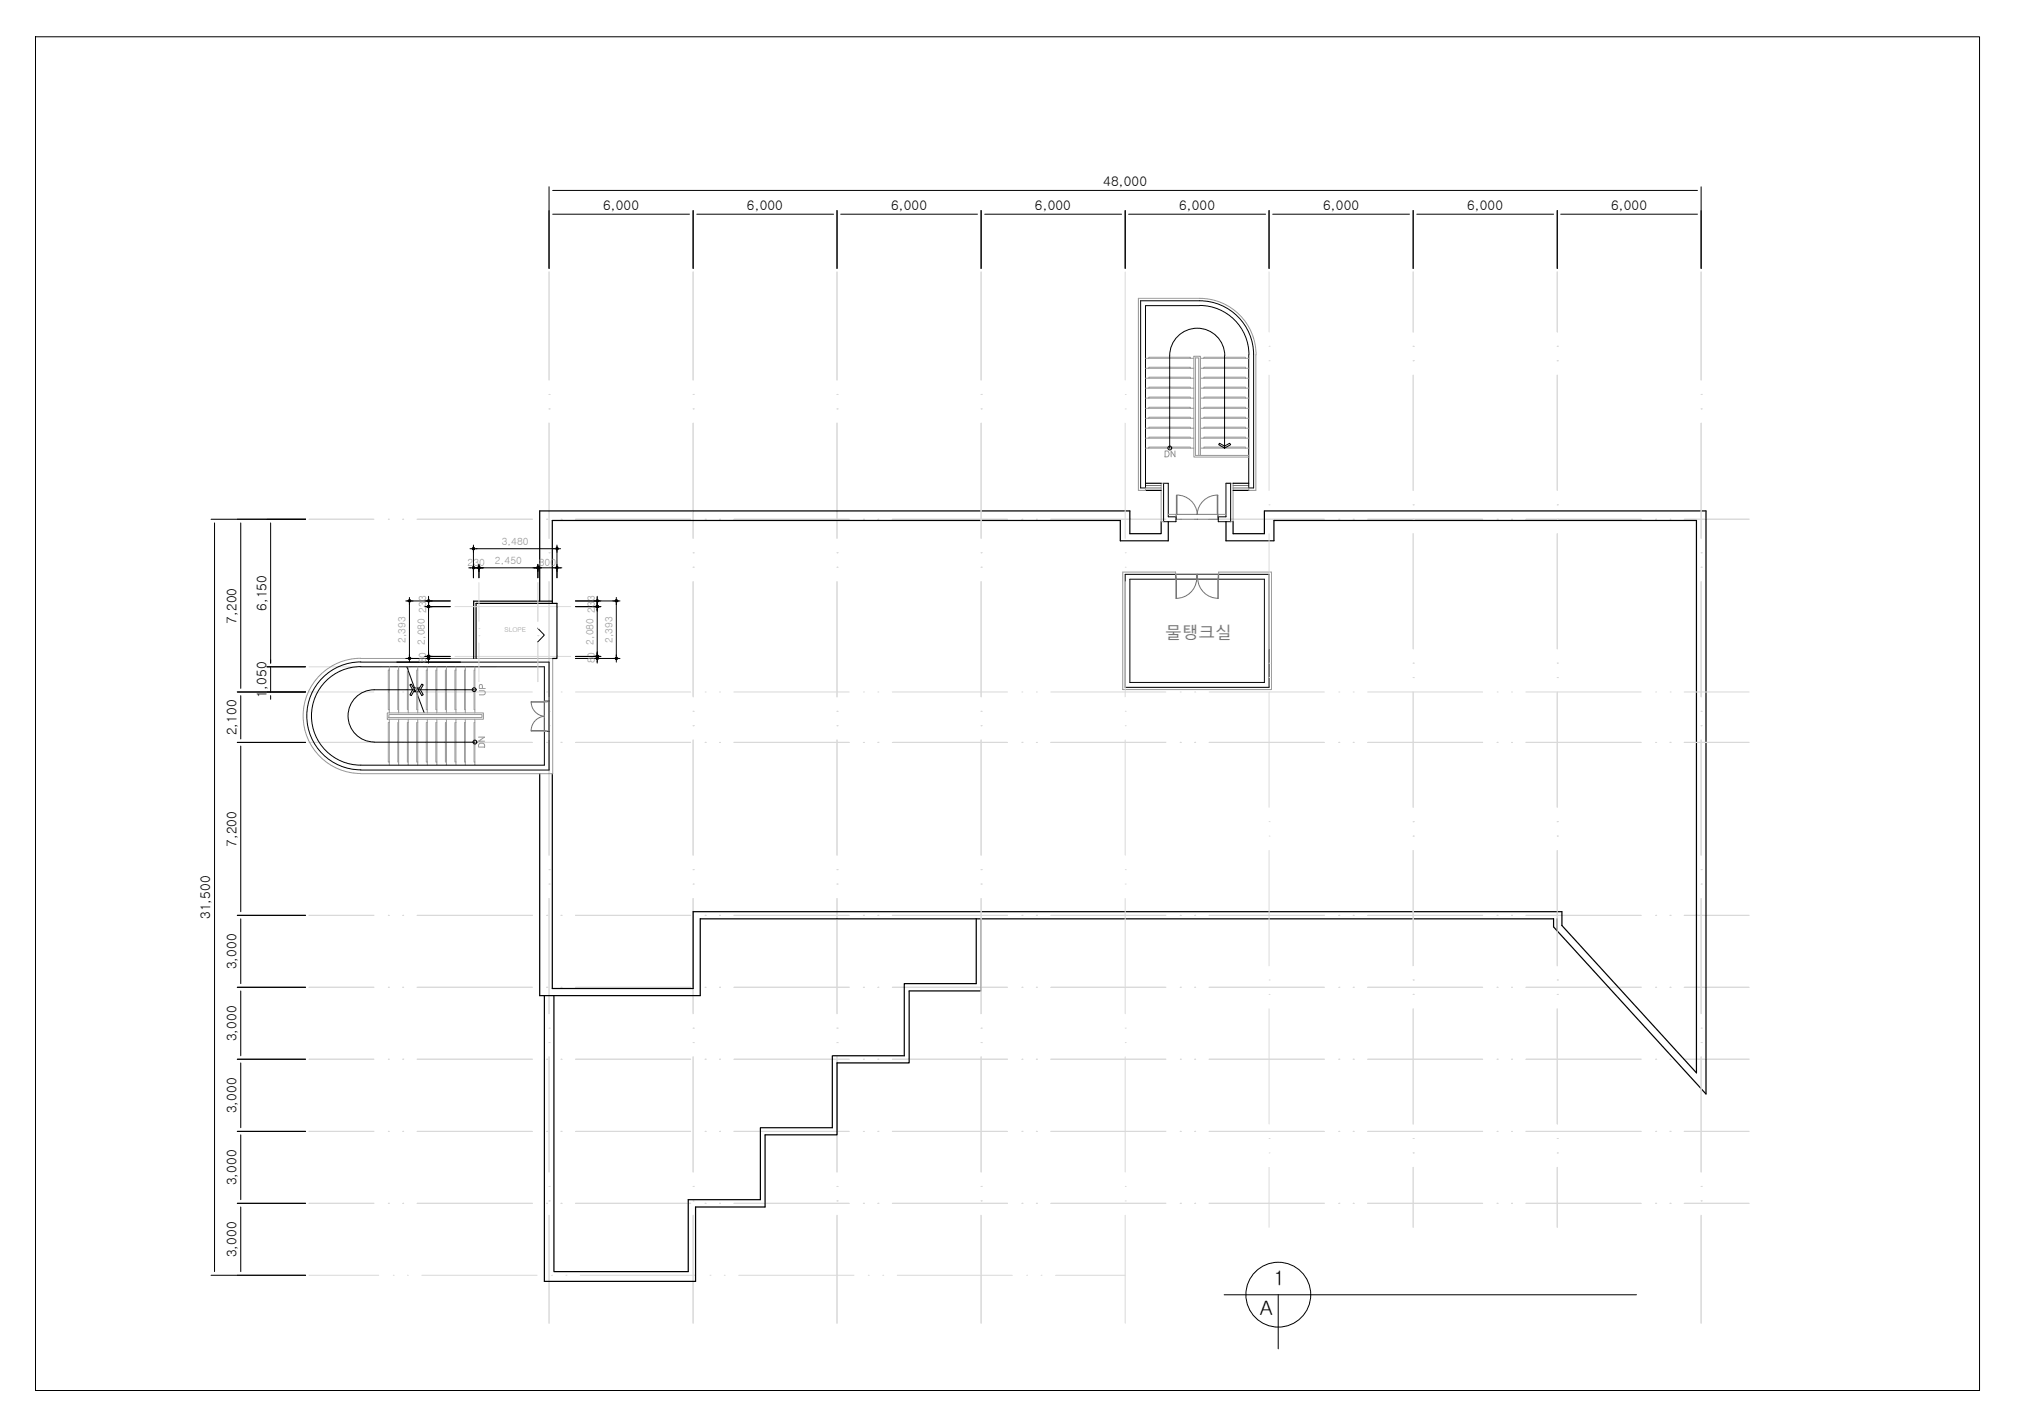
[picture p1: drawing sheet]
<svg xmlns="http://www.w3.org/2000/svg" width="420mm" height="297mm" viewBox="0 0 420 297" stroke-linecap="round" stroke-linejoin="round" font-family="sans-serif">
<!-- layer: CEN -->
<g fill="none" stroke="#d9d9d9" stroke-width=".21">
<path d="M114.4 56.6v22.6M144.4 56.6v22.6M174.4 56.6v22.6M204.4 56.6v22.6M234.4 56.6v22.6M264.4 56.6v12.6M294.4 56.6v12.6M324.4 56.6v12.6M354.4 56.6v22.6M264.4 72.1h.1M264.4 75.1h.1M264.4 78.1v24.1"/>
<path d="M294.4 72.1h.1M294.4 75.1h.1M294.4 78.1v24.1M324.4 72.1h.1M324.4 75.1h.1M324.4 78.1v24.1M114.4 82.2h.1M114.4 85.2h.1M114.4 88.1v24M144.4 82.2h.1M144.4 85.2h.1M144.4 88.1v24"/>
<path d="M174.4 82.2h.1M174.4 85.2h.1M174.4 88.1v24M204.4 82.2h.1M204.4 85.2h.1M204.4 88.1v24M234.4 82.2h.1M234.4 85.2h.1M234.4 88.1v24M354.4 82.2h.1M354.4 85.2h.1M354.4 88.1v24"/>
<path d="M64.4 108.2h13.5M80.9 108.2h.1M83.9 108.2h.1M86.9 108.2h24M113.9 108.2h.1M114.4 115.1h.1M114.4 118.2h.1M116.9 108.2h.1M119.9 108.2h24M144.4 115.1h.1M144.4 118.2h.1M146.9 108.2h.1"/>
<path d="M149.9 108.2h.1M152.9 108.2h24M174.4 115.1h.1M174.4 118.2h.1M179.9 108.2h.1M182.9 108.2h.1M185.9 108.2h24M204.4 115.1h.1M204.4 118.2h.1M212.9 108.2h.1M215.9 108.2h.1M218.9 108.2h24"/>
<path d="M234.4 115.1h.1M234.4 118.2h.1M245.9 108.2h.1M248.9 108.2h.1M251.9 108.2h24M264.4 105.2h.1M264.4 108.2h.1M264.4 111.2v24M278.9 108.2h.1M281.9 108.2h.1M284.9 108.2h23.9M294.4 105.2h.1"/>
<path d="M294.4 108.2h.1M294.4 111.2v24M311.9 108.2h.1M314.9 108.2h.1M317.9 108.2h24M324.4 105.2h.1M324.4 108.2h.1M324.4 111.2v24M344.9 108.2h.1M347.9 108.2h.1M350.8 108.2h13.5M354.4 115.1h.1"/>
<path d="M354.4 118.2h.1M64.4 138.9h14.9M82.3 138.9h.1M85.3 138.9h.1M88.3 138.9h15M94.8 136.7h24.1M94.8 126.4h24.1M99.8 130.9h.1M99.8 132.4h.1M99.8 121.4v8M99.8 133.9v8.1M112 130.9h.1"/>
<path d="M112 132.4h.1M112 121.4v8M112 133.9v8.1M114.4 121.2v24M144.4 121.2v24M174.4 121.2v24M204.4 121.2v24M234.4 121.2v24M264.4 138.1h.1M294.4 138.1h.1M324.4 138.1h.1M354.4 121.2v24"/>
<path d="M64.4 144.1h13.5M64.4 154.6h13.5M80.9 144.1h.1M80.9 154.6h.1M83.9 144.1h.1M83.9 154.6h.1M86.9 144.1h24M86.9 154.6h24M113.9 144.1h.1M113.9 154.6h.1M114.4 148.2h.1M114.4 151.2h.1"/>
<path d="M114.4 154.1v24M116.9 144.1h.1M116.9 154.6h.1M119.9 144.1h24M119.9 154.6h24M144.4 148.2h.1M144.4 151.2h.1M144.4 154.1v24M146.9 144.1h.1M146.9 154.6h.1M149.9 144.1h.1M149.9 154.6h.1"/>
<path d="M152.9 144.1h24M152.9 154.6h24M174.4 148.2h.1M174.4 151.2h.1M174.4 154.1v24M179.9 144.1h.1M179.9 154.6h.1M182.9 144.1h.1M182.9 154.6h.1M185.9 144.1h24M185.9 154.6h24M204.4 148.2h.1"/>
<path d="M204.4 151.2h.1M204.4 154.1v24M212.9 144.1h.1M212.9 154.6h.1M215.9 144.1h.1M215.9 154.6h.1M218.9 144.1h24M218.9 154.6h24M234.4 148.2h.1M234.4 151.2h.1M234.4 154.1v24M245.9 144.1h.1"/>
<path d="M245.9 154.6h.1M248.9 144.1h.1M248.9 154.6h.1M251.9 144.1h24M251.9 154.6h24M264.4 141.1h.1M264.4 144.1v24M278.9 144.1h.1M278.9 154.6h.1M281.9 144.1h.1M281.9 154.6h.1M284.9 144.1h23.9"/>
<path d="M284.9 154.6h23.9M294.4 141.1h.1M294.4 144.1v24M311.9 144.1h.1M311.9 154.6h.1M314.9 144.1h.1M314.9 154.6h.1M317.9 144.1h24M317.9 154.6h24M324.4 141.1h.1M324.4 144.1v24M344.9 144.1h.1"/>
<path d="M344.9 154.6h.1M347.9 144.1h.1M347.9 154.6h.1M350.8 144.1h13.5M350.8 154.6h13.5M354.4 148.2h.1M354.4 151.2h.1M354.4 154.1v24M264.4 171.2h.1M264.4 174.2h.1M264.4 177.2v24M294.4 171.2h.1"/>
<path d="M294.4 174.2h.1M294.4 177.2v24M324.4 171.2h.1M324.4 174.2h.1M324.4 177.2v24M64.4 190.7h13.5M80.9 190.7h.1M83.9 190.7h.1M86.9 190.7h24M113.9 190.7h.1M114.4 181.1h.1M114.4 184.2h.1"/>
<path d="M114.4 187.2v24M116.9 190.7h.1M119.9 190.7h24M144.4 181.1h.1M144.4 184.2h.1M144.4 187.2v24M146.9 190.7h.1M149.9 190.7h.1M152.9 190.7h24M174.4 181.1h.1M174.4 184.2h.1M174.4 187.2v24"/>
<path d="M179.9 190.7h.1M182.9 190.7h.1M185.9 190.7h24M204.4 181.1h.1M204.4 184.2h.1M204.4 187.2v24M212.9 190.7h.1M215.9 190.7h.1M218.9 190.7h24M234.4 181.1h.1M234.4 184.2h.1M234.4 187.2v24"/>
<path d="M245.9 190.7h.1M248.9 190.7h.1M251.9 190.7h24M278.9 190.7h.1M281.9 190.7h.1M284.9 190.7h23.9M311.9 190.7h.1M314.9 190.7h.1M317.9 190.7h24M344.9 190.7h.1M347.9 190.7h.1M350.8 190.7h13.5"/>
<path d="M354.4 181.1h.1M354.4 184.2h.1M354.4 187.2v24M64.4 205.7h13.5M80.9 205.7h.1M83.9 205.7h.1M86.9 205.7h24M113.9 205.7h.1M114.4 214.2h.1M114.4 217.2h.1M116.9 205.7h.1M119.9 205.7h24"/>
<path d="M144.4 214.2h.1M144.4 217.2h.1M146.9 205.7h.1M149.9 205.7h.1M152.9 205.7h24M174.4 214.2h.1M174.4 217.2h.1M179.9 205.7h.1M182.9 205.7h.1M185.9 205.7h24M204.4 214.2h.1M204.4 217.2h.1"/>
<path d="M212.9 205.7h.1M215.9 205.7h.1M218.9 205.7h24M234.4 214.2h.1M234.4 217.2h.1M245.9 205.7h.1M248.9 205.7h.1M251.9 205.7h24M264.4 204.1h.1M264.4 207.1h.1M264.4 210.1v24M278.9 205.7h.1"/>
<path d="M281.9 205.7h.1M284.9 205.7h23.9M294.4 204.1h.1M294.4 207.1h.1M294.4 210.1v24M311.9 205.7h.1M314.9 205.7h.1M317.9 205.7h24M324.4 204.1h.1M324.4 207.1h.1M324.4 210.1v24M344.9 205.7h.1"/>
<path d="M347.9 205.7h.1M350.8 205.7h13.5M354.4 214.2h.1M354.4 217.2h.1M64.4 220.6h13.5M64.4 235.7h13.5M80.9 220.6h.1M80.9 235.7h.1M83.9 220.6h.1M83.9 235.7h.1M86.9 220.6h24M86.9 235.7h24"/>
<path d="M113.9 220.6h.1M113.9 235.7h.1M114.4 220.1v24M116.9 220.6h.1M116.9 235.7h.1M119.9 220.6h24M119.9 235.7h24M144.4 220.1v24M146.9 220.6h.1M146.9 235.7h.1M149.9 220.6h.1M149.9 235.7h.1"/>
<path d="M152.9 220.6h24M152.9 235.7h24M174.4 220.1v24M179.9 220.6h.1M179.9 235.7h.1M182.9 220.6h.1M182.9 235.7h.1M185.9 220.6h24M185.9 235.7h24M204.4 220.1v24M212.9 220.6h.1M212.9 235.7h.1"/>
<path d="M215.9 220.6h.1M215.9 235.7h.1M218.9 220.6h24M218.9 235.7h24M234.4 220.1v24M245.9 220.6h.1M245.9 235.7h.1M248.9 220.6h.1M248.9 235.7h.1M251.9 220.6h24M251.9 235.7h24M264.4 237.2h.1"/>
<path d="M278.9 220.6h.1M278.9 235.7h.1M281.9 220.6h.1M281.9 235.7h.1M284.9 220.6h23.9M284.9 235.7h23.9M294.4 237.2h.1M311.9 220.6h.1M311.9 235.7h.1M314.9 220.6h.1M314.9 235.7h.1M317.9 220.6h24"/>
<path d="M317.9 235.7h24M324.4 237.2h.1M344.9 220.6h.1M344.9 235.7h.1M347.9 220.6h.1M347.9 235.7h.1M350.8 220.6h13.5M350.8 235.7h13.5M354.4 220.1v24M64.4 250.7h13.5M80.9 250.7h.1M83.9 250.7h.1"/>
<path d="M86.9 250.7h24M113.9 250.7h.1M114.4 247.1h.1M114.4 250.1h.1M114.4 253.2v22.4M116.9 250.7h.1M119.9 250.7h24M144.4 247.1h.1M144.4 250.1h.1M144.4 253.2v22.4M146.9 250.7h.1M149.9 250.7h.1"/>
<path d="M152.9 250.7h24M174.4 247.1h.1M174.4 250.1h.1M174.4 253.2v22.4M179.9 250.7h.1M182.9 250.7h.1M185.9 250.7h24M204.4 247.1h.1M204.4 250.1h.1M204.4 253.2v22.4M212.9 250.7h.1M215.9 250.7h.1"/>
<path d="M218.9 250.7h24M234.4 247.1h.1M234.4 250.1h.1M234.4 253.2v22.4M245.9 250.7h.1M248.9 250.7h.1M251.9 250.7h24M264.4 240.2h.1M264.4 243.2v12.5M278.9 250.7h.1M281.9 250.7h.1M284.9 250.7h23.9"/>
<path d="M294.4 240.2h.1M294.4 243.2v12.5M311.9 250.7h.1M314.9 250.7h.1M317.9 250.7h24M324.4 240.2h.1M324.4 243.2v12.5M344.9 250.7h.1M347.9 250.7h.1M350.8 250.7h13.5M354.4 247.1h.1M354.4 250.1h.1"/>
<path d="M354.4 253.2v22.4M64.4 265.6h14.5M81.9 265.6h.1M84.9 265.6h.1M87.9 265.6h24M114.9 265.6h.1M117.9 265.6h.1M120.9 265.6h24M147.9 265.6h.1M150.9 265.6h.1M153.9 265.6h24M180.9 265.6h.1"/>
<path d="M183.9 265.6h.1M186.9 265.6h24M213.9 265.6h.1M216.9 265.6h.1M219.9 265.6h14.5"/>
</g>
<!-- layer: Z_FLOOR -->
<path d="M238.6 100.7h3.3M238.6 102.2h3.3M241.9 108.7v2.5h-6.5v-4.8h-123v18.8M243.4 108.7v3.9h-10v-4.2h-118.4v16.8M255.4 108.7v3.9h10v-4.2h88v115.1l-28-30.7v-2.9h-181v16h-29.4v-44.7M256.9 108.7v2.5h6.5v-4.8h92v121.5l-31.8-34.8v-1.7h-177.7v16h-33.5v-46.2M256.9 100.7h3.2M256.9 102.2h3.2M82.7 137.9h13.2M203.4 191.4v13.5h-15v15h-15v15h-15v15h-15v15h-28v-57.5M204.4 191.4v15h-15v15h-15v15h-15v15h-14.5v15.5h-31.5v-59.5M324.4 191.4v2.5" fill="none" stroke="#000" stroke-width=".25"/>
<!-- layer: WALL -->
<path d="M249.9 62.7h-12.3v38.9h1v-37.9h11.3M249.9 63.6a10.3 10.3 0 0 1 10.3 10.3M249.9 62.7a11.2 11.2 0 0 1 11.2 11.2v27.7h-1v-27.7M234.4 119.6h30v23.6h-30zM242.4 100.7h1v7h1.6v1h-2.6zM255.4 100.7h1v8h-2.6v-1h1.6zM75.1 138.9a10.3 10.3 0 0 0-10.2 10.2 10.3 10.3 0 0 0 10.2 10.3h38.3v-20.5h-38.3M235.4 120.7h28v21.5h-28zM113.4 152.4h1M113.4 146.1h1M75.1 160.4a11.2 11.2 0 0 1-11.2-11.3 11.2 11.2 0 0 1 11.2-11.2h39.3v22.5h-39.3" fill="none" stroke="#000" stroke-width=".21"/>
<path d="M249.9 62.1h-12.8v40.1h1.5v-.6M249.9 62.1a11.7 11.7 0 0 1 11.7 11.8M261.6 73.9v28.3h-1.5v-.6M242.4 100.7h-.5v8h.5M243.4 107.1h1.6v.6M244.9 119.6v-.4h-11v24.4h31v-24.4h-11v.4M255.4 100.7h1.5v8h-.5M255.4 107.1h-1.6v.6M75.1 137.2h40v24h-40M75.1 137.1a12 12 0 0 0-12 12 12 12 0 0 0 12 12M113.4 152.4h.5M113.4 146.1h.5" fill="none" stroke="#979797" stroke-width=".21"/>
<!-- layer: DOOR -->
<g fill="none" stroke="#757575" stroke-width=".21">
<path d="M238.6 101.1h3.3M238.6 101.6h3.3M244.9 119.6h4.5v1.1h-4.5zM245 119.6v5.1M245 108.2h8.8M245 107.1h8.8M245.1 103.2v5M245.1 103.1a4.3 4.3 0 0 1 4.3 4 4.2 4.2 0 0 1 4.3-4M245.2 103.2v3.9M249.3 119.6v1.1M249.4 119.6h4.5v1.1h-4.5zM249.5 119.6v1.1"/>
<path d="M253.6 103.2v3.9M253.7 103.2v5M253.8 119.6v5.1M256.9 101.1h3.2M256.9 101.6h3.2M245.1 120.7v4M249.3 120.6a4.3 4.3 0 0 1-4.3 4M249.5 120.6a4.3 4.3 0 0 0 4.3 4M253.7 120.7v4M110.6 152.2h2.8M110.6 146.2h3.8M110.6 146.3h2.8"/>
<path d="M110.6 146.1a2.99 2.99 0 0 0 2.8 3.1 3 3 0 0 0-2.8 3.1h3.8M113.4 146.1v6.3M114.4 146.1v6.3"/>
</g>
<!-- layer: Ĳ -->
<g fill="none" stroke="#979797" stroke-width=".21">
<path d="M238.6 74.6h10.1M238.6 78.8h10.1M238.6 76.7h10.1M239.3 74.6v-.2h8.7v.2M239.3 76.7v-.2h8.7v.2M239.3 78.8v-.2h8.7v.2M250 74.6h10.1M250 78.8h10.1M250 76.7h10.1M250.8 74.6v-.2h8.6v.2M250.8 76.7v-.2h8.6v.2M250.8 78.8v-.2h8.6v.2"/>
<path d="M238.6 91.3h10.1M238.6 89.2h10.1M238.6 93.3h10.1M238.6 85h10.1M238.6 87.1h10.1M238.6 82.9h10.1M238.6 80.9h10.1M239.3 93.3v-.2h8.7v.2M239.3 91.3v-.2h8.7v.2M239.3 89.2v-.2h8.7v.2M239.3 82.9v-.2h8.7v.2M239.3 80.9v-.3h8.7v.3"/>
<path d="M239.3 87.1v-.2h8.7v.2M239.3 85v-.2h8.7v.2M249.7 94.9v-20.4h-.7v20.4h11.1M250 94.9v-20.7h-1.3v21h11.4M250 91.3h10.1M250 89.2h10.1M250 93.3h10.1M250 85h10.1M250 87.1h10.1M250 82.9h10.1M250 80.9h10.1M250.8 91.3v-.2h8.6v.2"/>
<path d="M250.8 89.2v-.2h8.6v.2M250.8 93.3v-.2h8.6v.2M250.8 87.1v-.2h8.6v.2M250.8 85v-.2h8.6v.2M250.8 82.9v-.2h8.6v.2M250.8 80.9v-.3h8.6v.3M81.1 139.6h-.2v8.2h.2M81.1 138.9v9.6M83 139.6h-.1v8.2h.1M83 138.9v9.6M85 139.6h-.1v8.2h.1M85 138.9v9.6"/>
<path d="M87 139.6h-.2v8.2h.2M87 138.9v9.6M89 139.6h-.2v8.2h.2M89 138.9v9.6M91 139.6h-.2v8.2h.2M91 138.9v9.6M93 139.6h-.2v8.2h.2M93 138.9v9.6M95 139.6h-.2v8.2h.2M95 138.9v9.6M96.9 139.6h-.1v8.2h.1M96.9 138.9v9.6"/>
<path d="M98.9 139.6h-.2v8.2h.2M98.9 138.9v9.6M80.7 148.5h20v1.3h-20zM81 148.8h19.4v.7h-19.4zM81.1 150.5h-.2v8.3h.2M81.1 149.8v9.6M83 150.5h-.1v8.3h.1M83 149.8v9.6M85 150.5h-.1v8.3h.1M85 149.8v9.6M87 150.5h-.2v8.3h.2M87 149.8v9.6"/>
<path d="M89 150.5h-.2v8.3h.2M89 149.8v9.6M91 150.5h-.2v8.3h.2M91 149.8v9.6M93 150.5h-.2v8.3h.2M93 149.8v9.6M95 150.5h-.2v8.3h.2M95 149.8v9.6M96.9 150.5h-.1v8.3h.1M96.9 149.8v9.6M98.9 150.5h-.2v8.3h.2M98.9 149.8v9.6"/>
</g>
<!-- layer: ETC -->
<path d="M255.1 74.1v19.2M255.1 74.1a5.7 5.7 0 0 0-5.7-5.7 5.7 5.7 0 0 0-5.7 5.7v19.2M254 92.3l1.1 .6 1-.6 .3 .3-1.3 .7-1.2-.7zM84.8 139l1.5 4.3h.9l-.9 .8h.9M112 130.9l1.4 1.4-1.4 1.4M77.9 143.7h8.5M77.9 154.6h21M77.9 143.7a5.4 5.4 0 0 0-5.4 5.4 5.4 5.4 0 0 0 5.4 5.5M85.4 142.7l.3-.2 .7 1.2-.7 1.2-.3-.2 .6-1zM86.7 144.1l1.6 4.3M87.2 143.7h11.5M87.9 142.5l.3 .2-.6 1 .6 1-.3 .2-.7-1.2z" fill="none" stroke="#000" stroke-width=".21"/>
<!-- layer: DIM -->
<g fill="none" stroke="#000" stroke-width=".21">
<path d="M114.4 38.9v17M115.1 39.7h238.5M354.4 38.9v17M115.1 44.6h28.5M144.4 43.9v12M145.1 44.6h28.5M174.4 43.9v12M175.1 44.6h28.5M204.4 43.9v12M205.1 44.6h28.5M234.4 43.9v12M235.1 44.6h28.5"/>
<path d="M264.4 43.9v12M265.1 44.6h28.5M294.4 43.9v12M295.1 44.6h28.5M324.4 43.9v12M325.1 44.6h28.5M44 108.2h19.7M44.7 108.9v156M50.2 108.9v34.5M56.4 108.9v29.2M97.6 118.3h19.4M97.9 114.3h18.9"/>
<path d="M98.6 113.5v6.9M99.8 117.6v2.8M112 117.6v2.8M116 113.5v6.9M55.6 138.9h8.1M56.4 138.9v5.2M84.5 125.2h9.3M84.5 137.2h9.3M85.3 124.5v13.4M88.5 136.7h5.3M88.5 126.4h5.3M89.3 124.2v13.9"/>
<path d="M119.9 125.2h9.2M119.9 137.2h9.2M119.9 136.7h5.3M119.9 126.4h5.3M124.4 124.2v13.9M128.4 124.5v13.4M49.4 144.1h14.3M49.4 154.6h14.3M50.2 144.9v9M50.2 155.4v34.5M56.4 144.9v.8M49.4 190.7h14.3"/>
<path d="M50.2 191.4v13.5M49.4 205.7h14.3M50.2 206.4v13.5M49.4 220.6h14.3M49.4 235.7h14.3M50.2 221.4v13.5M50.2 236.4v13.5M49.4 250.7h14.3M50.2 251.4v13.5M44 265.6h19.7M255 269.7h85.9M266.3 269.7v11.3"/>
<circle cx="266.3" cy="269.7" r="6.8"/>
</g>
<!-- layer: عt0 -->
<path d="M99.2 137.2v-11.5h16.8v11.5h-.9M115 125.7v-.5h-16.3v12" fill="none" stroke="#000" stroke-width=".25"/>
<!-- layer: DIM -->
<g fill="none" stroke="#000" stroke-width=".25">
<circle cx="98.6" cy="118.3" r=".15"/>
<circle cx="98.6" cy="118.3" r=".06"/>
<circle cx="98.6" cy="118.3" r=".23"/>
<circle cx="98.6" cy="114.3" r=".06"/>
<circle cx="98.6" cy="114.3" r=".15"/>
<circle cx="98.6" cy="114.3" r=".23"/>
<circle cx="99.8" cy="118.3" r=".06"/>
<circle cx="99.8" cy="118.3" r=".15"/>
<circle cx="99.8" cy="118.3" r=".23"/>
<circle cx="112.1" cy="118.3" r=".15"/>
<circle cx="112.1" cy="118.3" r=".06"/>
<circle cx="112.1" cy="118.3" r=".23"/>
<circle cx="116" cy="114.3" r=".15"/>
<circle cx="116" cy="114.3" r=".06"/>
<circle cx="116" cy="114.3" r=".23"/>
<circle cx="116" cy="118.3" r=".06"/>
<circle cx="116" cy="118.3" r=".15"/>
<circle cx="116" cy="118.3" r=".23"/>
<circle cx="85.3" cy="137.1" r=".23"/>
<circle cx="85.3" cy="137.1" r=".15"/>
<circle cx="85.3" cy="137.1" r=".06"/>
<circle cx="85.3" cy="125.2" r=".06"/>
<circle cx="85.3" cy="125.2" r=".15"/>
<circle cx="85.3" cy="125.2" r=".23"/>
<circle cx="89.3" cy="136.7" r=".23"/>
<circle cx="89.3" cy="125.2" r=".23"/>
<circle cx="89.3" cy="125.2" r=".15"/>
<circle cx="89.3" cy="136.7" r=".15"/>
<circle cx="89.3" cy="136.7" r=".06"/>
<circle cx="89.3" cy="125.2" r=".06"/>
<circle cx="89.3" cy="137.1" r=".06"/>
<circle cx="89.3" cy="126.3" r=".06"/>
<circle cx="89.3" cy="126.3" r=".15"/>
<circle cx="89.3" cy="137.1" r=".15"/>
<circle cx="89.3" cy="137.1" r=".23"/>
<circle cx="89.3" cy="126.3" r=".23"/>
<circle cx="124.4" cy="136.7" r=".23"/>
<circle cx="124.4" cy="125.2" r=".23"/>
<circle cx="124.4" cy="125.2" r=".15"/>
<circle cx="124.4" cy="136.7" r=".15"/>
<circle cx="124.4" cy="136.7" r=".06"/>
<circle cx="124.4" cy="125.2" r=".06"/>
<circle cx="124.4" cy="126.3" r=".06"/>
<circle cx="124.4" cy="137.1" r=".06"/>
<circle cx="124.4" cy="137.1" r=".15"/>
<circle cx="124.4" cy="126.3" r=".15"/>
<circle cx="124.4" cy="137.1" r=".23"/>
<circle cx="124.4" cy="126.3" r=".23"/>
<circle cx="128.4" cy="137.1" r=".23"/>
<circle cx="128.4" cy="137.1" r=".15"/>
<circle cx="128.4" cy="137.1" r=".06"/>
<circle cx="128.4" cy="125.2" r=".06"/>
<circle cx="128.4" cy="125.2" r=".15"/>
<circle cx="128.4" cy="125.2" r=".23"/>
</g>
<!-- layer: SHEET -->
<path d="M7.4 7.7h405v281.9h-405z" fill="none" stroke="#000" stroke-width=".21"/>
<text font-size="4.4" fill="#979797" x="102" y="157" transform="rotate(-90 102 157)">DN</text>
<g font-size="4.2">
<text x="265.3" y="267.7">1</text>
<text x="262.4" y="273.9">A</text>
</g>
<g font-size="4" fill="#979797">
<text x="241.3" y="96.3">DN</text>
<text x="102" y="146" transform="rotate(-90 102 146)">UP</text>
</g>
<text font-size="3.5" fill="#757575" x="242.7" y="133.1">물탱크실</text>
<g font-size="2.8">
<text x="229.8" y="38.8">48,000</text>
<text x="125.6" y="43.7">6,000</text>
<text x="155.6" y="43.7">6,000</text>
<text x="185.6" y="43.7">6,000</text>
<text x="215.6" y="43.7">6,000</text>
<text x="245.6" y="43.7">6,000</text>
<text x="275.6" y="43.7">6,000</text>
<text x="305.6" y="43.7">6,000</text>
<text x="335.6" y="43.7">6,000</text>
<text x="49.3" y="130" transform="rotate(-90 49.3 130)">7,200</text>
<text x="55.5" y="127.3" transform="rotate(-90 55.5 127.3)">6,150</text>
<text x="55.5" y="145.3" transform="rotate(-90 55.5 145.3)">1,050</text>
<text x="49.3" y="153.2" transform="rotate(-90 49.3 153.2)">2,100</text>
<text x="49.3" y="176.4" transform="rotate(-90 49.3 176.4)">7,200</text>
<text x="43.8" y="191.5" transform="rotate(-90 43.8 191.5)">31,500</text>
<text x="49.3" y="201.9" transform="rotate(-90 49.3 201.9)">3,000</text>
<text x="49.3" y="216.9" transform="rotate(-90 49.3 216.9)">3,000</text>
<text x="49.3" y="231.9" transform="rotate(-90 49.3 231.9)">3,000</text>
<text x="49.3" y="246.9" transform="rotate(-90 49.3 246.9)">3,000</text>
<text x="49.3" y="261.9" transform="rotate(-90 49.3 261.9)">3,000</text>
</g>
<g font-size="2.1" fill="#979797">
<text x="104.5" y="113.5">3,480</text>
<text x="97.4" y="117.8">230</text>
<text x="103.1" y="117.5">2,450</text>
<text x="112.2" y="117.8">800</text>
<text x="88.8" y="127.6" transform="rotate(-90 88.8 127.6)">233</text>
<text x="123.9" y="127.6" transform="rotate(-90 123.9 127.6)">233</text>
<text x="84.5" y="134" transform="rotate(-90 84.5 134)">2,393</text>
<text x="88.5" y="134.4" transform="rotate(-90 88.5 134.4)">2,080</text>
<text x="123.6" y="134.4" transform="rotate(-90 123.6 134.4)">2,080</text>
<text x="127.6" y="134" transform="rotate(-90 127.6 134)">2,393</text>
<text x="88.8" y="138.2" transform="rotate(-90 88.8 138.2)">80</text>
<text x="123.9" y="138.2" transform="rotate(-90 123.9 138.2)">80</text>
</g>
<text font-size="1.4" fill="#979797" x="105.1" y="131.7">SLOPE</text>
</svg>
